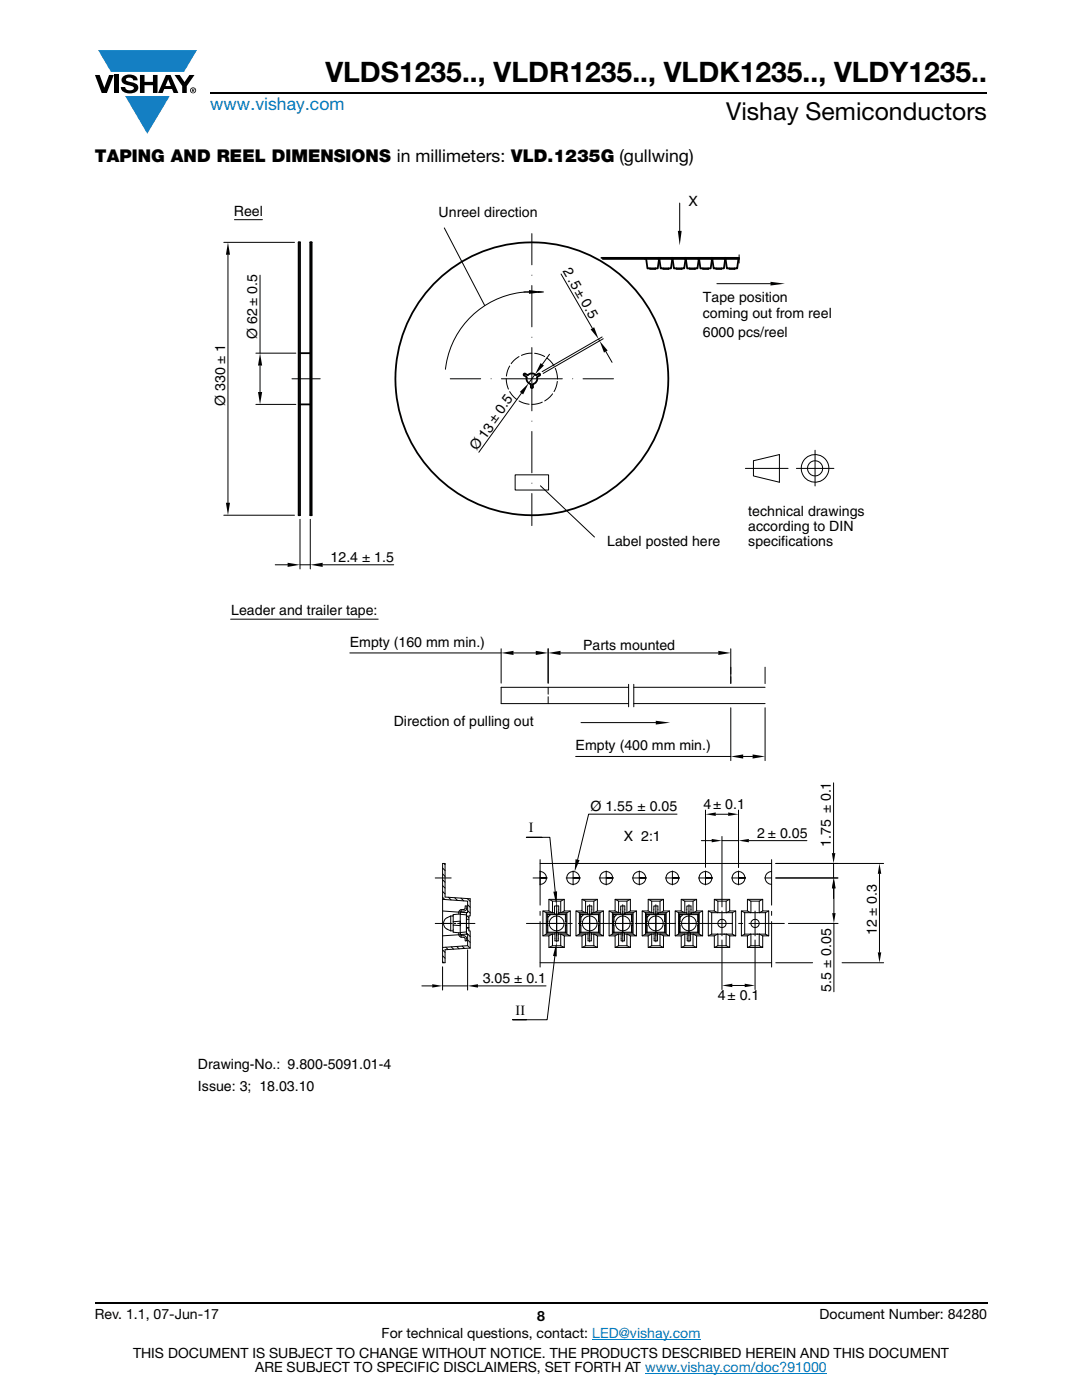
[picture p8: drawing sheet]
<svg xmlns="http://www.w3.org/2000/svg" width="216mm" height="279mm" viewBox="0 0 216 279" stroke-linecap="round" stroke-linejoin="round" font-family="sans-serif">
<g fill="#147fc3">
<path d="M19.6 10h19.7l-2.6 4.3h-1.1h-13.5z"/>
<path d="M25 19.2h8.9l-4.5 7.5z"/>
</g>
<g fill="#000">
<path d="M18.9 15h1l.9 2.5 1-2.5h.9l-1.4 3.6h-1zM22.9 15h.9v3.6h-.9zM24.6 15.3a2.1 2.1 0 0 1 2.8 .3l.1 .4h-.9a.79 .79 0 0 0-.7-.5 .79 .79 0 0 0-.8 .4l.3 .3 1 .2a1.08 1.08 0 0 1 1.2 1 1.08 1.08 0 0 1-1.1 1.2 1.73 1.73 0 0 1-2.4-1.2h.9a.96 .96 0 0 0 .8 .6 .96 .96 0 0 0 .9-.4 1.31 1.31 0 0 0-1.2-.6 1.03 1.03 0 0 1-1.1-.6 1.03 1.03 0 0 1 .2-1.1zM27.9 15h.9v1.3h1.7v-1.3h.9v3.6h-.9v-1.6h-1.7v1.6h-.9zM34.8 15h1.1l.9 1.4 1-1.4h1l-1.5 2.2v1.4h-.9v-1.4z"/>
<path d="M33.6 15.9l.5 1.3h-1.1zM33.1 15l-1.6 3.6h1l.3-.8h1.5l.3 .8h1l-1.6-3.6z"/>
<path d="M38.4 17.8h.2v.2h-.2zM38.3 17.7v.7h.1v-.3l.4 .3-.2-.3 .2-.2-.1-.2z"/>
<path d="M38.1 18a.46 .46 0 0 1 .9 0 .46 .46 0 0 1-.9 0zM37.9 18a.6 .6 0 0 0 1.2 0 .6 .6 0 0 0-1.2 0z"/>
</g>
<path d="M42 18.6h155M18.9 260h178.1" fill="none" stroke="#000" stroke-width=".36"/>
<path d="M118.2 267.3h21.5M128.7 274h36.3" fill="none" stroke="#007ec4" stroke-width=".2"/>
<path d="M39.5 38.7h136.9v179.7h-136.9z" fill="#fff"/>
<g fill="none" stroke="#000" stroke-width=".2">
<path d="M44.7 48.4h14.1M45.5 50.8v49.5M46.8 43.8h5.6M51.9 54.9v15.6M88.7 45.5l8 15.5M104.5 58.3h3.9M104.9 58.3a17.4 17.4 0 0 0-16 15.4M106.1 46.6v6.3M106.1 57v8.2M106.1 54.9h.1M112 54.7l6.2 10.8M135.6 40.5v5.6"/>
<path d="M143 56.6h10.7M147.5 50.9v1.6M51.1 70.5h7.9M51.9 73v5.2M58.3 75.6h5.6M89.8 75.6h6.1M98 75.6h.1M100 75.6h12.2M101 75.6l.1 1.1 .4 1M101.7 73l-.4 .9-.3 1.2M101.7 78.2l.8 1 .6 .5M103.6 71.2l-1.1 .8-.5 .6"/>
<path d="M104 78.5l-8.5 11.8M106.1 69.4v12.6M106.1 67.3h.1M106.1 70.5l-1.1 .1-1 .3M106.7 70.5l1.1 .3 .9 .4M106.8 74.7l-1.3 1.8M109.1 71.5l.7 .5 .7 1M109.6 70.7l-1.4 2M110.3 78.6l-.5 .6-1.1 .8M110.8 73.5l.3 .9 .1 1.2M111.2 76.1l-.2 1.2-.5 .9M114.3 75.6h.1"/>
<path d="M116.3 75.6h6.1M119.4 67.7l.2 .3M120.1 67.2l-11.9 7M120.4 67.6l-12 6.9M120.9 70.2l1.2 2.1M51.1 80.7h7.9M102.8 94.8h6.7v3h-6.7zM103.6 80l.8 .4 1.2 .3M106.1 86.1v8.3M106.1 98.5v6.4M106.1 84h.1M106.1 96.4h.1"/>
<path d="M107.8 97l10.8 10.2M108.2 80.3l-.9 .3-1.2 .1M148.7 93.5h8.6M150.3 92l5.2-1.3v5.5l-5.2-1.2zM158.9 93.5h7.5M162.6 89.9v7.1M44.7 102.8h14.1M54.9 112.7h2.5M59.9 103.6v9.9M59.9 112.7h2M61.9 103.6v9.9M64.4 112.7h14.2"/>
<path d="M46 123.6h29.5M69.8 130.3h30.2M100 129.5v6.8M102.5 130.3h4.4M109.4 129.5v6.8M109.4 137.2v1.3M109.4 139v1.4M111.8 130.3h31.5M125.4 137.2h-25.4v3.2h25.4M125.4 136.6v4.5M126.5 137.2h26.2M126.5 136.6v4.5"/>
<path d="M145.8 129.5v6.9M152.7 133.2v3.2M114.9 151h30.9M115.9 144.2h14.9M126.5 140.4h26.2M145.8 141.2v10.6M148.3 151h1.9M152.7 141.2v10.6M166.3 156.2v14.1M86.8 175.2h3.2M88.3 177.9l.5 .5M88.3 179.1l.5 .4"/>
<path d="M88.3 176.7l.5 .5M88.3 173.2l.5 .5M88.3 174.4l.5 .5M88.3 175.6l.5 .5M88.3 172.3h.5v6.7l5 .4v3.4h-.2v3h.2v3.4l-5 .3v2.6h-.5zM88.3 179.5l5 .3v2.3h-.2M88.6 172.3l.2 .3M89.5 179.1l.5 .5M90.7 179.2l.6 .5M92 179.2l.5 .6M93.2 179.3l.6 .6M107.8 173.8v1.4h1.4h-2.8"/>
<path d="M107.8 172.3h46.2M107.8 173.9a1.28 1.28 0 0 1 1.2 1.3 1.28 1.28 0 0 1-1.2 1.3M107.8 171.6v9M108.1 167.1h-3.1h4.7l1.1 10.8M109.5 179.5l.7 .3v2.3M110.2 179.8h1.7M112.6 179.5l-.7 .3v2.3M113 175.2h1.4M114.4 173.8v1.4h1.4h-1.4M114.4 175.2v1.4M116.1 179.5l.7 .3v2.3M116.8 179.8h1.7"/>
<path d="M119.2 179.5l-.7 .3v2.3M119.6 175.2h1.4M121 173.8v1.4h1.4h-1.4M121 175.2v1.4M122.7 179.5l.7 .3v2.3M123.4 179.8h1.7M125.8 179.5l-.7 .3v2.3M126.2 175.2h1.4M127.6 173.8v1.4h1.4h-1.4M127.6 175.2v1.4M129.3 179.5l.7 .3v2.3M130 179.8h1.7"/>
<path d="M132.4 179.5l-.7 .3v2.3M132.8 175.2h1.4M134.2 173.8v1.4h1.4h-1.4M134.2 175.2v1.4M135.1 162.5h-17.6l-2.2 9.1M135.9 179.5l.7 .3v2.3M136.6 179.8h1.7M139 179.5l-.7 .3v2.3M139.4 175.2h1.4M139.9 167.8h2.1M140.8 161.7v11.4M140.8 173.8v1.4h1.4h-1.4"/>
<path d="M140.8 175.2v1.4M142.5 179.5l.7 .3v2.3M142.8 162.5h2.5M143.2 179.8h1.7M144.1 167.8h3.3M144.1 166.9v14.1M145.6 179.5l-.7 .3v2.3M146 175.2h1.4M147.4 161.7v11.4M147.4 173.8v1.4h1.4h-1.4M147.4 175.2v1.4M149.1 179.5l.7 .3v2.3"/>
<path d="M149.4 167.8h11.6M149.8 179.8h1.7M152.2 179.5l-.7 .3v2.3M152.6 175.2h1.4M154 173.9a1.28 1.28 0 0 0-1.3 1.3 1.28 1.28 0 0 0 1.3 1.3M154 171.6v9M154.8 175.2h12.4M166.3 172.3v2.9M166.3 177.3v2M166.4 177.3v4.9M175.5 174.4v15.7M176.3 172.3h-21.5"/>
<path d="M84.2 196.8h2M88.3 192.9v4.7M88.3 196.8h5M88.3 189.6l.5 .5M88.3 190.7l.5 .5M88.3 191.9l.2 .2M88.3 181.8l3.3 .2M89 189l.4 .5M89 183.3l.9-.5v3a1.44 1.44 0 0 1-1.3-1 1.44 1.44 0 0 1 .4-1.5zM89.9 185.8l.5 .1M90 189l.5 .4M90.3 184.3h-3.5"/>
<path d="M90.4 184.6l1.4 .1M90.4 182.5l1.4-.1v3.8l-1.4-.2zM90.4 182.7l-.5 .1M90.7 184.3h.3M91.1 188.9l.5 .5M91.3 184.3h3.5M91.6 182h.3M91.6 186.5l-3.3 .3M91.8 183.8l-1.4 .2M91.8 182.5l1.3 .1M91.9 186.1l.1 .6 .7 .1 .3 .2 .2 .7-.4 .1-.1-.7-.9-.2-.2-.3-.1-.4M91.9 182.1v.4"/>
<path d="M91.9 182.1l.2-.3 .8-.1 .2-.3 .1-.6h-.4l-.1 .7-.9 .2-.2 .2-.1 .5M91.9 182.1h1.2M92 181.6v.3M92 186.7v.3M92.2 188.8l.5 .5M93.1 186l-1.3 .1M93.1 182.7l.5 .5M93.1 186.2l.7 .7M93.1 186.4l-1.5 .2M93.1 186.4h.2v2.3l-5 .4M93.1 182.1v4.3M93.1 183.5h.5"/>
<path d="M93.1 185.1h.5M93.2 185.1l.4 .4M93.3 189.6v8M93.3 188.7l.5 .5M93.3 187.6l.5 .5M93.3 181.7l.5 .5M93.3 180.6l.5 .5M95.4 196.8h13.6M105 184.3h8.2M107.8 192.1h46.2M107.8 181.9v.8M107.8 183.9v9.1"/>
<path d="M108.3 181.8l.7 .3h1.2M109 182.1v4.3l-.7 .4M109 186.4h1.7M109.2 184h.1l-.1-.2v.9l.1-.1h-.1M109.2 182.4v3.8l.1-.2M109.3 182.5h.6l-.6 .6zM109.3 186h3.5M109.3 183.1v.9M109.3 184.6v1.4M109.5 181.8l.7 .3M109.9 182.5h2.9M110.2 186.4l-.7 .4"/>
<path d="M110.2 182.1h.4M110.2 188.7l-.7 .4M110.2 188.7h1.7M110.2 186.4v2.3M110.7 182.4h-1.5l.1 .1M110.7 190.8l-1.5 12.7h-6.9h2.8M111.1 180.6v7.4M111.4 186.4h.5M111.4 186.2h1.6M111.4 186.2h-2.2M111.4 186.2v1.6h-.7v-1.6M111.5 182.1h.4"/>
<path d="M111.5 182.4h.1M111.9 186.4v2.4M111.9 186.4h1.2l.7 .4h-1.2v2.3l-.7-.3M111.9 186.4l.7 .4M112.6 181.8l-.7 .3M112.8 184.6h.2M112.8 184l.2-.2zM112.8 186l.2 .2M112.8 182.5v1.5M112.8 184.6v1.4M113 184v.7l-.2-.1M113 182.4h-1.5v-1.6h-.8v1.6h.8"/>
<path d="M113 182.4l-.2 .1M113 184.7h.1M113 182.4v1.4M113 184.7v1.5M113.1 182.1v4.3M113.3 184.3h.9M113.8 181.8l-.7 .3h-1.2M113.8 186.8v-5h-1.2v-2.3h-3.1v2.3h-1.2v5h1.2v2.3h3.1M114.9 181.8l.7 .3h1.2M115.4 184.3h11M115.6 182.1v4.3l-.7 .4M115.6 186.4h1.7"/>
<path d="M115.8 184h.1l-.1-.2v.9l.1-.1h-.1M115.8 182.4v3.8l.1-.2M115.9 182.5h.5l-.5 .6zM115.9 183.1v.9M115.9 184.6v1.4M115.9 186h3.5M116.1 186.8l.7-.4v2.3M116.1 181.8l.7 .3M116.4 182.5h3M116.8 182.1h.5M116.8 188.7l-.7 .4M117.3 182.4h-1.5l.1 .1"/>
<path d="M117.7 180.6v7.4M118 186.4h.5M118 186.2h1.6M118 186.2h-2.2M118 186.2v1.6h-.7v-1.6M118.1 182.1h.4M118.1 182.4h.1M118.5 186.4v2.3M118.5 186.4l.7 .4M118.5 186.4h1.2l.7 .4h-1.2v2.3l-.7-.4h-1.7M119.2 181.8l-.7 .3M119.4 184.6h.2"/>
<path d="M119.4 182.5v1.5M119.4 184l.2-.2zM119.4 186l.2 .2M119.4 184.6v1.4M119.6 184.7v1.5M119.6 184v.7l-.2-.1M119.6 182.4h-1.5v-1.6h-.8v1.6h.8M119.6 184.7h.1M119.6 182.4v1.4M119.6 182.4l-.2 .1M119.7 182.1v4.3M120.4 181.8l-.7 .3h-1.2"/>
<path d="M120.4 186.8v-5h-1.2v-2.3h-3.1v2.3h-1.2v5h1.2v2.3h3.1M121.5 181.8l.7 .3h1.2M122.2 182.1v4.3l-.7 .4M122.2 186.4h1.7M122.4 182.4v3.8l.1-.2M122.4 184h.1l-.1-.2v.9l.1-.1h-.1M122.5 182.5h.5l-.5 .6zM122.5 186h3.5M122.5 183.1v.9M122.5 184.6v1.4M122.7 186.8l.7-.4v2.3l-.7 .4M122.7 181.8l.7 .3"/>
<path d="M123 182.5h3M123.4 182.1h.5M123.4 188.7h1.7M123.9 182.4h-1.5l.1 .1M124.3 180.6v7.4M124.6 186.4h.5M124.6 186.2h-2.2M124.6 186.2v1.6h-.7v-1.6M124.6 186.2h1.6M124.7 182.1h.4M124.7 182.4h.1M125.1 186.4v2.3"/>
<path d="M125.1 186.4h1.2l.7 .4h-1.2v2.3l-.7-.4M125.1 186.4l.7 .4M125.8 181.8l-.7 .3M126 184l.2-.2zM126 186l.2 .2M126 184.6h.2M126 182.5v1.5M126 184.6v1.4M126.2 182.4h-1.5v-1.6h-.8v1.6h.8M126.2 184.7h.1M126.2 182.4v1.4M126.2 184.7v1.5"/>
<path d="M126.2 182.4l-.2 .1M126.2 184v.7l-.2-.1M126.3 182.1v4.3M126.8 184.3h8M127 181.8l-.7 .3h-1.2M127 186.8v-5h-1.2v-2.3h-3.1v2.3h-1.2v5h1.2v2.3h3.1M128.1 181.8l.7 .3h1.2M128.8 182.1v4.3l-.7 .4M128.8 186.4h1.7M129 184h.1l-.1-.2v.9l.1-.1h-.1M129 182.4v3.8l.1-.2M129.1 182.5h.5l-.5 .6z"/>
<path d="M129.1 183.1v.9M129.1 184.6v1.4M129.1 186h3.5M129.3 181.8l.7 .3M129.6 182.5h3M130 186.4l-.7 .4M130 182.1h.5M130 186.4v2.3M130.5 182.4h-1.5l.1 .1M130.9 180.6v7.4M131.2 186.4h.5M131.2 186.2h1.6"/>
<path d="M131.2 186.2h-2.2M131.2 186.2v1.6h-.7v-1.6M131.3 182.1h.4M131.3 182.4h.1M131.7 188.7h-1.7l-.7 .4M131.7 186.4v2.3l.7 .4v-2.3h1.2l-.7-.4h-1.2M131.7 186.4l.7 .4M132.4 181.8l-.7 .3M132.6 184.6h.2M132.6 182.5v1.5M132.6 184.6v1.4M132.6 184l.2-.2z"/>
<path d="M132.6 186l.2 .2M132.8 184v.7l-.2-.1M132.8 182.4h-1.5v-1.6h-.8v1.6h.8M132.8 182.4v1.4M132.8 182.4l-.2 .1M132.8 184.7v1.5M132.9 182.1v4.3M133.6 181.8l-.7 .3h-1.2M133.6 186.8v-5h-1.2v-2.3h-3.1v2.3h-1.2v5h1.2v2.3h3.1M134.7 181.8l.7 .3h1.2M135.4 182.1v4.3l-.7 .4M135.4 186.4h1.7"/>
<path d="M135.6 184h.1l-.1-.2v.9l.1-.1h-.1M135.6 182.4v3.8l.1-.2M135.7 182.5h.6l-.6 .6zM135.7 184.6v1.4M135.7 183.1v.9M135.7 186h3.5M135.9 181.8l.7 .3M136.3 182.5h2.9M136.6 186.4l-.7 .4M136.6 182.1h.4M136.6 188.7l-.7 .4M136.6 188.7h1.7"/>
<path d="M136.6 186.4v2.3M137 182.4h-1.4l.1 .1M137.5 180.6v7.4M137.8 186.4h.5M137.8 186.2h1.6M137.8 186.2h-2.2M137.8 186.2v1.6h-.7v-1.6M137.9 182.1h.4M137.9 182.4h.1M138.3 186.4v2.3M138.3 186.4l.7 .4M138.3 186.4h1.2l.7 .4h-1.2v2.3l-.7-.4"/>
<path d="M139 181.8l-.7 .3M139.2 184.6v1.4M139.2 184l.2-.2zM139.2 186l.2 .2M139.2 184.6h.2M139.2 182.5v1.5M139.4 184.7v1.5M139.4 182.4h-1.5v-1.6h-.9v1.6h.9M139.4 184.7h.1M139.4 182.4v1.4M139.4 182.4l-.2 .1M139.4 184v.7l-.2-.1"/>
<path d="M139.5 182.1v4.3M140.2 181.8l-.7 .3h-1.2M140.2 186.8v-5h-1.2v-2.3h-3.1v2.3h-1.2v5h1.2v2.3h3.1M141.3 181.8l.7 .3h1.2M142 182.1v4.3l-.7 .4M142 186.4h2.9M142.5 181.8l.7 .3M143.2 186.4l-.7 .4M143.2 182.1h1.7M143.2 186.4v2.3M144.1 181.8v5M144.1 187.6v9.9"/>
<path d="M144.9 186.4v2.3M144.9 186.4h1.2l.7 .4h-1.2v2.3l-.7-.4h-1.7l-.7 .4M144.9 186.4l.7 .4M145.6 181.8l-.7 .3M146.1 182.1v4.3M146.1 196.7h2.5M146.1 184.3h-10.7M146.8 181.8l-.7 .3h-1.2M146.8 186.8v-5h-1.2v-2.3h-3.1v2.3h-1.2v5h1.2v2.3h3.1M147.4 184.3h.8M147.9 181.8l.7 .3h1.2M148.6 182.1v4.3l-.7 .4"/>
<path d="M148.6 186.4h2.9M149.1 181.8l.7 .3M149.4 184.3h7.1M149.8 182.1h1.7M149.8 186.4l-.7 .4M149.8 186.4v2.3l-.7 .4M149.8 188.7h1.7M150.7 181.8v5M150.7 187.6v9.9M151.5 186.4v2.3M151.5 186.4l.7 .4M151.5 186.4h1.2l.7 .4h-1.2v2.3l-.7-.4"/>
<path d="M152.2 181.8l-.7 .3M152.7 182.1v4.3M153.4 181.8l-.7 .3h-1.2M153.4 186.8v-5h-1.2v-2.3h-3.1v2.3h-1.2v5h1.2v2.3h3.1M154 181.9v.8M154 183.9v9.1M154.8 192.1h7.3M157.3 184.3h9.9M166.4 184.3v13.6M168 192.1h8.3"/>
<circle cx="162.6" cy="93.5" r="1.51"/>
<circle cx="162.6" cy="93.5" r="2.76"/>
<circle cx="114.4" cy="175.2" r="1.28"/>
<circle cx="121" cy="175.2" r="1.28"/>
<circle cx="127.6" cy="175.2" r="1.28"/>
<circle cx="134.2" cy="175.2" r="1.28"/>
<circle cx="140.8" cy="175.2" r="1.28"/>
<circle cx="147.4" cy="175.2" r="1.28"/>
<circle cx="111.1" cy="184.3" r="1.48"/>
<circle cx="117.7" cy="184.3" r="1.48"/>
<circle cx="124.3" cy="184.3" r="1.48"/>
<circle cx="130.9" cy="184.3" r="1.48"/>
<circle cx="137.5" cy="184.3" r="1.48"/>
<circle cx="144.1" cy="184.3" r=".82"/>
<circle cx="150.7" cy="184.3" r=".82"/>
</g>
<g fill="#000">
<path d="M45.5 48.4l.4 2.4h-.8zM105.6 57.9l2.8 .4-2.8 .3zM107.3 58.1l1.1 .2-1.1 .2zM135.3 46.1h.7l-.4 2.9zM153.7 56.2l2.9 .4-2.9 .4zM51.5 78.2h.8l-.4 2.5zM51.9 70.5l.4 2.5h-.8zM103.7 78.2l1.8-1.7-1.1 2.2zM107.9 72.5l.6 .5-1.7 1.7zM117.8 65.7l.8-.4 .8 2.4zM119.6 68l1.6 2-.7 .4zM45.1 100.3h.8l-.4 2.5z"/>
<path d="M57.4 112.3l2.5 .4-2.5 .4zM61.9 112.7l2.5-.4v.8zM100 130.3l2.5-.4v.8zM106.9 129.9l2.5 .4-2.5 .4zM109.4 130.3l2.5-.4v.8zM143.3 129.9l2.5 .4-2.5 .4zM130.9 143.8l2.8 .4-2.8 .4zM145.8 151l2.5-.4v.8zM150.2 150.6l2.5 .4-2.5 .4zM110.4 178l.8-.1-.1 2.9zM114.8 171.5l.8 .2-.9 2.3zM142 167.4l2.1 .4-2.1 .3z"/>
<path d="M140.8 162.5l2-.4v.7zM145.3 162.1l2.1 .4-2.1 .3zM147.4 167.8l2-.4v.7zM166.3 175.2l.4 2.1h-.7zM166 170.3h.7l-.4 2zM166.4 175.2l.3 2.1h-.6zM175.5 172.3l.3 2.1h-.6zM86.2 196.4l2.1 .4-2.1 .3zM93.3 196.8l2.1-.4v.7zM111.1 188v2.9l-.8-.1zM144.1 196.7l2-.4v.7zM148.6 196.3l2.1 .4-2.1 .3z"/>
<path d="M166.1 182.2h.6l-.3 2.1zM175.2 190.1h.6l-.3 2z"/>
</g>
<g fill="none" stroke="#000" stroke-width=".36">
<path d="M59.6 48.4h.3v54.4h-.3zM61.9 48.4h.3v54.4h-.3zM120 51.5h27.5M120.3 51.7h27.2M128.9 51.7l.3 1.9h2l.3-1.9M129.7 53.6v.1l1.1-.1M131.6 51.7l.2 1.9h2.1l.3-1.9M132.3 53.6v.1l1.1-.1M134.2 51.7l.3 1.9h2l.3-1.9M135 53.6v.1l1.1-.1M136.8 51.7l.3 1.9h2.1l.2-1.9M137.6 53.6v.1h1.1v-.1"/>
<path d="M139.5 51.7l.3 1.9h2l.3-1.9M140.2 53.6l.1 .1h1v-.1M142.1 51.7l.3 1.9h2.1l.2-1.9M142.9 53.6v.1l1.1-.1M144.8 51.7l.2 1.9h2.1l.2-1.9M145.5 53.6v.1l1.1-.1M59.9 70.5h2M104.5 74.6l.2-.1 .5 .3a1.56 1.56 0 0 1 1.8 0l.6-.3 .2 .1v.3l-.6 .3a1.51 1.51 0 0 1-.9 1.6v.6l-.2 .1-.2-.1v-.6a1.52 1.52 0 0 1-.9-1.6l-.5-.3zM59.9 80.7h2"/>
<circle cx="106.1" cy="75.6" r="27.2"/>
</g>
<text font-size="5.6" x="64.9" y="16.4">VLDS1235.., VLDR1235.., VLDK1235.., VLDY1235..</text>
<text font-size="4.9" x="144.9" y="24">Vishay Semiconductors</text>
<text font-size="3.5" fill="#007ec4" x="42" y="21.9">www.vishay.com</text>
<text font-size="3.5" x="18.9" y="32.3">TAPING AND REEL DIMENSIONS in millimeters: VLD.1235G (gullwing)</text>
<g font-size="2.8">
<text x="137.4" y="41.1">X</text>
<text x="46.7" y="43.1">Reel</text>
<text x="87.5" y="43.2">Unreel direction</text>
<text x="112.2" y="54.1" transform="rotate(60 112.2 54.1)">2.5± 0.5</text>
<text x="140.2" y="63.5">coming out from reel</text>
<text x="140.2" y="60.2">Tape position</text>
<text x="51.3" y="67.6" transform="rotate(-90 51.3 67.6)">Ø 62± 0.5</text>
<text x="140.2" y="67.2">6000 pcs/reel</text>
<text x="44.9" y="81" transform="rotate(-90 44.9 81)">Ø 330 ± 1</text>
<text x="95.1" y="90" transform="rotate(-54 95.1 90)">Ø 13 ± 0.5</text>
<text x="149.3" y="102.9">technical drawings</text>
<text x="149.3" y="105.9">according to DIN</text>
<text x="66" y="112.2">12.4 ± 1.5</text>
<text x="121.1" y="109">Label posted here</text>
<text x="149.3" y="108.9">specifications</text>
<text x="46.1" y="122.8">Leader and trailer tape:</text>
<text x="69.8" y="129.1">Empty (160 mm min.)</text>
<text x="116.4" y="129.8">Parts mounted</text>
<text x="78.6" y="144.9">Direction of pulling out</text>
<text x="114.9" y="149.8">Empty (400 mm min.)</text>
<text x="117.8" y="161.9">Ø 1.55 ± 0.05</text>
<text x="140.4" y="161.4">4± 0.1</text>
<text x="105.5" y="166.1">I</text>
<text x="124.5" y="167.8">X 2:1</text>
<text x="151.1" y="167.2">2 ± 0.05</text>
<text x="165.8" y="169.1" transform="rotate(-90 165.8 169.1)">1.75 ± 0.1</text>
<text x="175" y="186.7" transform="rotate(-90 175 186.7)">12 ± 0.3</text>
<text x="96.3" y="196.2">3.05 ± 0.1</text>
<text x="165.9" y="197.9" transform="rotate(-90 165.9 197.9)">5.5 ± 0.05</text>
<text x="102.9" y="202.7">II</text>
<text x="143.3" y="199.6">4± 0.1</text>
<text x="39.5" y="213.4">Drawing-No.: 9.800-5091.01-4</text>
<text x="39.5" y="217.8">Issue: 3; 18.03.10</text>
<text x="18.9" y="263.3">Rev. 1.1, 07-Jun-17</text>
<text x="107.2" y="263.6">8</text>
<text x="163.6" y="263.3">Document Number: 84280</text>
<text x="76.2" y="267.1">For technical questions, contact: LED@vishay.com</text>
<text x="26.5" y="271">THIS DOCUMENT IS SUBJECT TO CHANGE WITHOUT NOTICE. THE PRODUCTS DESCRIBED HEREIN AND THIS DOCUMENT</text>
<text x="50.9" y="273.8">ARE SUBJECT TO SPECIFIC DISCLAIMERS, SET FORTH AT www.vishay.com/doc?91000</text>
</g>
</svg>
